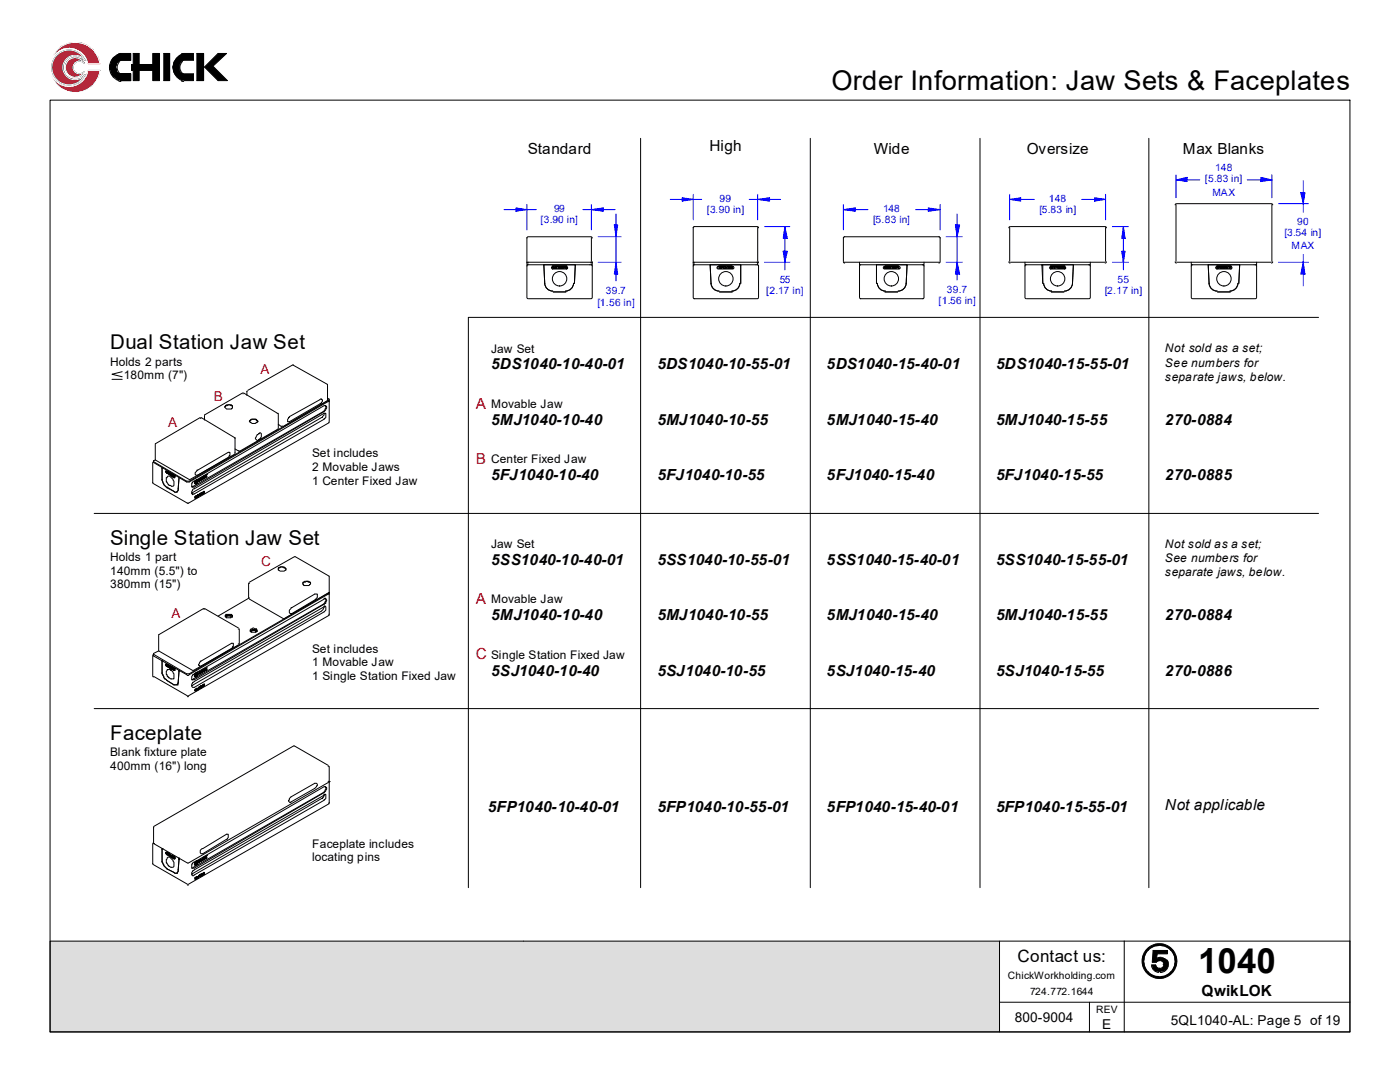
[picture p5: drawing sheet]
<svg xmlns="http://www.w3.org/2000/svg" width="279mm" height="216mm" viewBox="0 0 279 216" stroke-linecap="round" stroke-linejoin="round" font-family="sans-serif">
<!-- layer: Visible Edges(ISO) -->
<g fill="none" stroke="#000" stroke-width=".2">
<path d="M105.2 52.3h13v.5h-13zM105.2 47.4v4.8M105.2 53v6.3M105.2 52.2l.2 .3M105.2 59.4l.2 .2M105.4 47.2l-.2 .3M105.4 52.8l-.2 .3M105.5 47.2h12.4M105.5 59.6h12.4M108.5 52.8h6.3v.2M108.5 52.8l.2 3.8zM108.7 56.5a1.61 1.61 0 0 0 1.6 1.6"/>
<path d="M110.1 53.3h.1v-.1h.4v.1v-.1h-.2v.3h.3h-.5zM110.2 53.7h2.9M110.2 53h2.9M110.3 53.2l-.2 .2 .2 .3M110.4 58.3h2.5M110.7 53.2h.4h-.2v.1h.2v-.1h.3v.3h-.3v-.2h-.2v.2h.2h-.4zM111.4 53.2h.5h-.1v.3h.1h-.5h.2v-.3zM111.8 53.3h.1v-.1h.4l.1 .1-.3-.1v.3h.3h-.5v-.2zM112.4 53.2h.4v.1v-.1h.3l-.3 .1h.3v.2h.2h-.5v-.2v.2h-.4zM113 53.2l.3 .2-.3 .3M114.5 56.5a1.61 1.61 0 0 1-1.6 1.6M114.8 52.8v.2"/>
<path d="M114.8 53l-.2 3.6M117.9 47.2l.3 .3M117.9 52.8l.3 .3M118 47.4v4.8M118.2 52.2l-.3 .3M118.2 59.4l-.3 .2M118.2 53v6.3M138.3 52.3h12.9v.5h-12.9zM138.3 45.4v6.8M138.3 53v6.3M138.3 52.2l.3 .3M138.3 59.4l.3 .2"/>
<path d="M138.5 45.2h12.5M138.5 59.6h12.5M138.6 45.2l-.3 .3M138.6 52.8l-.3 .3M141.7 52.8h6.1v.2M141.7 52.8l.2 3.8zM141.9 56.5a1.61 1.61 0 0 0 1.6 1.6M143.3 53.2h.5v.1v-.1h-.2v.3h.2h-.5zM143.3 53.2l-.2 .2 .2 .3M143.4 53.7h2.7M143.4 53h2.7M143.6 58.3h2.5"/>
<path d="M143.8 53.2h.3v.1h.2v-.1h.3h-.2v.3h.2h-.3v-.2h-.2v.2h-.3h.1v-.3zM144.6 53.2h.3v.3h-.3h.2v-.3zM145.1 53.2h.4v.1v-.1h-.2v.3h.2h-.6zM145.5 53.2h.5h-.2v.1h.2v-.1h.3l-.3 .1 .3 .2h-.3v-.2h-.2v.2h.2h-.5h.1v-.3zM146.2 53.2l.3 .2-.3 .3M147.7 56.5a1.61 1.61 0 0 1-1.7 1.6M147.8 52.8v3.8M151.1 45.2l.3 .3M151.1 52.8l.3 .3M151.2 45.4v6.8M151.4 52.2l-.3 .3M151.4 59.4l-.3 .2"/>
<path d="M151.4 53v6.3M168.3 47.4v4.8M168.3 52.2l.3 .3M168.5 52.3h19M168.5 47.2h19M168.6 47.2l-.3 .3M171.5 52.3v.5h12.9v-.5M171.5 53v6.3M171.5 59.4l.3 .2M171.7 59.6h12.5M171.8 52.8l-.3 .3M174.9 52.8h6.1v.2"/>
<path d="M174.9 52.8v3.8zM175.1 56.5a1.61 1.61 0 0 0 1.6 1.6M176.4 53.2h.6v.1l-.4-.1v.3h.4h-.6zM176.5 53.2l-.2 .2 .2 .3M176.6 58.3h2.6M176.6 53.7h2.7M176.6 53h2.7M177 53.2h.3v.1h.2v-.1h-.2h.5h-.2v.3h.2h-.5h.2v-.2h-.2v.2h-.3h.1v-.3zM177.8 53.2h.3v.3h-.3zM178.1 53.2h.5v.1l-.3-.1v.3h.3h-.5zM178.6 53.2h.4v.1l.3-.1-.1 .1 .3 .2h-.3v-.2h-.2v.2h-.4h.2v-.3zM179.4 53.2l.3 .2-.3 .3"/>
<path d="M180.8 56.5a1.61 1.61 0 0 1-1.6 1.6M181 52.8v.2M181 53l-.2 3.6M184.1 52.8l.3 .3M184.4 53v6.3M184.4 59.4l-.3 .2M187.4 47.2l.2 .3M187.6 52.2l-.2 .3M187.6 47.4v4.8M201.3 52.2l.3 .3M201.5 45.4v6.8M201.6 45.2l-.3 .3"/>
<path d="M201.7 52.3h18.8M201.7 45.2h18.8M204.6 52.3v.5h13v-.5M204.6 53v6.3M204.6 59.4l.2 .2M204.8 52.8l-.2 .3M204.9 59.6h12.4M207.9 52.8h6.3v.2M207.9 52.8l.2 .2v3.6zM208.3 56.5a1.61 1.61 0 0 0 1.6 1.6M209.6 53.2h.4l.1 .1-.3-.1v.3h.3h-.5zM209.6 53.7h2.9"/>
<path d="M209.6 53h2.9M209.7 53.2l-.2 .2 .2 .3M209.8 58.3h2.5M210.1 53.2h.4v.1v-.1h.3v.3h-.3v-.2v.2h-.4zM211 53.2h.3h-.1v.3h.1h-.3zM211.3 53.2h.4v.1h.1v-.1h-.3v.3h.3h-.5zM211.8 53.2h.4v.1l.1-.1h-.1h.3l-.2 .1 .4 .2h-.5h.1h-.1v-.2v.2h-.4zM212.4 53.2l.3 .2-.3 .3M214 56.5a1.61 1.61 0 0 1-1.6 1.6M214.2 52.8v.2M214.2 53l-.2 3.6M217.3 52.8l.3 .3"/>
<path d="M217.6 59.4l-.3 .2M217.6 53v6.3M220.6 45.2l.2 .3M220.6 45.4v6.8M220.8 52.2l-.2 .3M234.5 52.2l.3 .3M234.7 40.8v11.4M234.8 40.6l-.3 .3M234.9 52.3h18.8M234.9 40.6h18.8M237.7 52.3v.5h13.1v-.5M237.7 53v6.3"/>
<path d="M237.7 59.4l.3 .2M238 52.8l-.3 .3M238.1 59.6h12.3M241.1 52.8h6.3v.2M241.1 52.8l.2 3.8zM241.3 56.5a1.61 1.61 0 0 0 1.6 1.6M242.8 53.2h.4v.1v-.1h-.2v.3h.2h-.5zM242.8 53.7h2.9M242.8 53h2.9M242.9 53.2l-.2 .2 .2 .3M243 58.3h2.5M243.3 53.2h.4h-.2v.1h.2v-.1h.3v.3h-.3v-.2h-.2v.2h.2h-.4z"/>
<path d="M244 53.2h.5h-.2v.3h.2h-.5h.2v-.3zM244.5 53.2h.4v.1v-.1h-.2v.3h.3h-.5l-.2-.2h.2zM245 53.2h.4v.1v-.1h.3l-.3 .1h.3v.2h-.3v-.2v.2h-.4zM245.6 53.2l.3 .2-.3 .3M247.1 56.5a1.61 1.61 0 0 1-1.7 1.6M247.4 52.8v.2M247.4 53l-.2 3.6M250.5 52.8l.3 .3M250.8 53v6.3M250.8 59.4l-.3 .2M253.7 40.6l.3 .3M253.8 40.8v11.4"/>
<path d="M254 52.2l-.3 .3M48.4 78.4l-7.6 4.4M48.5 78.6h.1M48.6 78.4l6.8 4.1M49.3 78.1v.8M58.5 72.8h.1M65.3 76.7l.1 .1M65.4 79.4l.3 .2-.2 .3-27.7 16.1h-.5l-6.7-3.9v-.2M65.4 76.7l-7-3.9-9 5.1M65.4 76.9v2.9M65.4 79.9l-9 5.3M65.4 79.8l-.1 .1"/>
<path d="M65.6 80l.1 .2M65.7 79.8v.3l-27.9 16.1h-.5l-6.7-3.9M30.5 92.5v3.9M30.5 96.3l.1 .2M30.6 92.2l-.1 .2M30.6 92.3h.1M30.6 91.9l.4-.1 6.8 3.9M30.6 91.9v.4M30.6 96.5l6.8 3.9M31 88.7v2.9M31 91.7v.1M31 88.6h.1"/>
<path d="M32.3 93.3v2.4M32.3 95.7v.1a1.63 1.63 0 0 0 1.1 1.4l1.3 .8M32.3 95.7v.1a2.32 2.32 0 0 0 1.1 1.6l1.3 .6M33.2 95.3h.2v-.1a.5 .5 0 0 1 .8 .1 1.28 1.28 0 0 1 .3 1.7 1.33 1.33 0 0 1-1.1-.6v-.2h-.2zM33.2 94l1.5 .8 .2 .2v.3l-1.7-1M33.2 94h-.2l.2 .3M33.2 94l-.2 .1h.2v.2M33.2 94.1h.2h-.2l.2 .4v-.2h.1h-.1M33.2 94.3l1.5 .9M33.4 94.1v.2v-.2v.2h.1M33.4 94.1h.1zM33.4 94.1l.1 .2v-.2"/>
<path d="M33.5 94.1h.1M33.5 94.3h.1M33.5 94.1l.2 .2-.2-.2v.4h.2v.2h.2v-.2v.2M33.7 94.3l.2 .2-.2-.2v.2M33.9 94.5h.1h-.1v.2l.3 .1M33.9 94.5h.1M34 94.5h.2l-.2 .2zM34 94.7v.1zM34 94.7h.1M34 94.7v.1h.2M34.2 94.7v.1v-.1h.2v.1M34.2 94.8h.2z"/>
<path d="M34.2 94.8l.2 .2v-.2M34.2 94.7h.2h-.4v.1h.2v.2h.2v-.2v.2M34.2 94.5v.2h-.2h.2M34.4 94.7v.3l.1 .2v-.2M34.4 94.7v.1h.1h-.1M34.4 94.7h.1M34.5 95.2h.4h-.2v-.2v.2h.2h-.2M34.5 95v.2v-.2h.2v.2M34.5 94.8h.2h-.2h.2v.2h-.2v-.2v.2h.2h-.2M34.7 95.2l.2 .1M34.7 94.8v.2h.2h-.2zM34.7 95h.2z"/>
<path d="M34.9 95h.1M35.4 98v.2M35.7 95.3h.1M35.7 95.3l-.1 2.2a.52 .52 0 0 1-.3 .6 .52 .52 0 0 1-.6-.1M37.8 95.7h.1M38.3 96.4h.1l.2-.4 26.1-15.1h.3v.2h.2l-.2 .7-.3 .3-25.9 15.1h-.5zM38.3 98.4h.1M38.4 97.7l26.3-15.2h.3v.8l-.3 .2v.2l-26.3 15v-.1h-.1zM38.8 96.4l.3 .1 .4-.5h.1l-.1 .4a.42 .42 0 0 1-.7 0zM38.9 99.2h.2l-.2 .2M38.9 99.4h.1M38.9 99.2v.2"/>
<path d="M38.9 99.1h.2h-.2v.1M38.9 99.2h.2h-.2v.2M38.9 99.2h.1M38.9 99.1h.1M38.9 96.5h.1M38.9 99.1v.1M39.1 99.1h-.2v.1M39.1 99.1h.1M39.1 99.1v.1h.2M39.1 99.1v-.2h.2v.3M39.1 99.2h.1M39.1 96.2h.1"/>
<path d="M39.1 96.4h.1M39.3 93.8l6.3-3.5h.3v.6h-.2l-.1 .4-6.1 3.5h-.4a.5 .5 0 0 1 .2-.8zM39.3 98.9v.3M39.3 99.2h.1M39.3 98.9h-.2v.3h.2M39.3 98.9h-.2v.3M39.3 98.9v.3h-.2M39.3 98.9h.1M39.3 95.8l-.4 .2M39.3 96.2h-.2v-.2h.2h-.2v.4l.2-.2-.2 .2M39.3 96h-.2v.2M39.3 96v-.2l-.4 .2v.5h.2l.2-.3"/>
<path d="M39.3 95.8h.1M39.3 96.4l-.4 .1M39.3 96v-.2l-.2 .4h-.2l.2 .2h.2v-.2M39.3 95.8l-.4 .4v.2h.2M39.3 96h.1M39.5 98.7v.5zM39.5 98.7v.4M39.5 95.7v.1M39.5 95.8h.1l-.1 .2zM39.5 96v.4l-.2 .1h-.4M39.6 98.7h.1M39.6 98.7v.4z"/>
<path d="M39.6 98.7v.4M39.6 95.8l-.3-.1-.4 .1v.4h-.1h.1l.2-.4 .4 .2M39.6 98.7v.2M39.8 98.6h.2v.3h-.2zM39.8 98.6v.1zM39.8 98.6h.2v.1M39.8 98.9h.1M39.8 98.6h.1M39.8 95.7v.1zM39.8 95.8h.1M39.8 95.5v.2h-.2v.3h.2M39.8 95.7h.1"/>
<path d="M39.8 95.5h.2l-.2 .2 .2-.2M39.8 95.5h.1M40 98.6v.3h-.2v-.2v.2l.2-.2M40 95.8h.1zM40 83.3l-9 5.3M40 83.5h.1M40.1 98.4v.3h-.1zM40.1 98.4h.2v.3h-.2zM40.1 98.4v.3h-.1l.1-.1-.1 .1M40.1 98.6h.1M40.1 98.6l-.1 .1M40.1 98.7h.1"/>
<path d="M40.1 95.7v.1zM40.1 95.3l-.3 .7 .2-.2h-.2M40.1 95.5h.1M40.1 83.3l6.8 4.1v3M40.3 98.4h.2l-.2 .2zM40.3 98.4v.3h-.2M40.3 98.4h-.2h.2v.2h-.2v-.2v.2M40.3 98.4h.1M40.3 95.2v.5h.2h-.2v-.2l-.2 .2 .2-.2M40.5 98.2l.1-.2v.4h-.1v.2zM40.5 98.6h.1M40.5 98.4l-.2 .2"/>
<path d="M40.5 95.2l-.2 .3h-.2M40.5 95.2v.3zM40.5 95.5v.2zM40.5 95.2v.5M40.6 98h.2v.4v-.2l-.2 .2zM40.6 98v.4h-.1v.2M40.6 98.2h-.1v.2M40.6 98.2h.1M40.6 98.2l-.1 .2M40.6 98.4h.1M40.6 95.2v.1zM40.6 95.3h.1"/>
<path d="M40.6 95l-.1 .3 .1 .2M40.6 95.2h.1M40.6 95h.2l-.2 .2 .2-.2M40.6 95h.1M40.8 98.2h.1M40.8 98v.4M40.8 95.3h.2zM40.8 95v.3l-.2 .2 .2-.2h-.2M40.8 83v.8M40.8 98.2l-.2 .2M40.9 82.8l-.1 .1M41 94.8v.5v-.5l-.2 .2"/>
<path d="M41.1 95l.2 .2h-.2h.2M41.3 94.7l-.2 .3 .2-.3M41.3 94.7l-.3 .5h.1M44.9 81.3a.87 .87 0 0 1 1.2-.4h.1l.2 .4M45.2 80.8h.2a.76 .76 0 0 1 1 .3v.2a.76 .76 0 0 1-1 .3l-.5-.3zM46.9 87.4v.1M46.9 90.3v.1M46.9 90.6l-9 5.1M47.6 89.9h.1M49.8 84.2a.95 .95 0 0 1 .8-.6 .95 .95 0 0 1 .9 .6M49.8 84a1.11 1.11 0 0 1 1.2-.3l.5 .3-.2 .3-.3 .2h-.7l-.3-.2zM51.6 86.5l-.3 .2-.3 .7 .3 .5 .3-.2"/>
<path d="M51.6 86.5h.1M51.6 86.5l.2-.1 .4 .1a.91 .91 0 0 1-.6 1.2M51.6 87.7h.1M55.3 82.5l.1 .1M55.4 85.6l-.1 .1M55.4 85.7l-7.6 4.4-.9-.5M55.5 82.5v3M55.5 84.7l.7 .5M56.3 85h.1M57.7 83.1l6.3-3.5a.43 .43 0 0 1 .4 .4 .43 .43 0 0 1-.4 .4v.2l-6.3 3.6h-.3v-.5zM64.7 82.5a.54 .54 0 0 1-.4 .6v.2l-26 15.1M64.9 80.9h.1v.5l-.5 .7-26.1 14.9v.2l-.1-.2"/>
<path d="M65.7 80.1v3.9M65.7 84.3l-28.1 16.1M65.7 84.1l-.1 .2M37.4 100.4h.2M49.6 116.3v3.1l-6.1 3.5M49.8 119.5l6.9 3.9M49.8 119.3v.1M49.8 116.3v.1M55.5 113.6l.2-.3h.2a.42 .42 0 0 1 .7 0h.3l.2 .3M55.5 113.3h.2a.8 .8 0 0 1 .8-.2 .8 .8 0 0 1 .6 .7 1.78 1.78 0 0 1-1.6 0zM58.8 111.1l-9 5.1M58.8 111.1h.1"/>
<path d="M58.9 111.1l6.8 3.9M60.5 116.5l.1-.3h.4l.1-.2 .7 .2 .2 .3M60.5 116.2a1.78 1.78 0 0 1 1.5 0 .68 .68 0 0 1-.3 .6 .68 .68 0 0 1-.7 0h-.4v-.1h-.1zM64.9 119.4l.1 .1v.6h-.1l-.2 .5-26.4 15M65.6 118.4l.1 .2M65.7 115v.1M65.7 118.1v.1M65.7 118.2v.2l-27.9 16.1h-.5l-6.7-3.9M65.7 118.2v.3l-28.1 16.3-7-3.9v-.3M65.7 115.1v2.9M65.7 118.7v3.9M65.7 118.2l-9 5.2"/>
<path d="M30.5 130.9v3.9M30.5 134.9l.1 .2M30.6 130.6l-.1 .2M30.6 130.6v-.2l1.1-.5 6.7 3.9M30.6 135l6.8 3.9M31.7 129.8v.1M31.7 126.8v2.9M31.7 126.7h.1M32.3 131.7v2.8l.6 1 1.8 1.2h.7l.2-.4 .1-2.4M33.2 132.6v-.2l-.2 .2 .2 .3M33.2 132.4v.2h-.2l.2 .3M33.2 132.6h.2h-.2v.2l.3 .1h-.1v-.1v.1h.1h-.1"/>
<path d="M33.2 132.9l1.5 .9M33.2 132.6l1.5 .8M33.4 133.6h.3a1.27 1.27 0 0 1 1 1.7v.2h-.2a1.1 1.1 0 0 1-1-.5h-.1v-.4h-.2v-.7zM33.4 132.6h.1zM33.5 132.6l-.1 .2v-.2v.2v-.2v.2h.1M33.5 132.6v.2h-.1zM33.5 132.8h.2h-.2l.2 .3v-.2M33.7 132.9v.2v-.2v.2h.2v-.2M33.7 132.8l.2 .1-.2-.1v.1M33.9 133.1v.2v-.2v.2h.3M33.9 132.9l.1 .2-.1-.2v.4v-.2M33.9 132.9v.2z"/>
<path d="M33.9 132.9h.1M34 133.1h.2zM34 133.3v-.2v.2h.2M34.2 133.1v.2v-.2v.2h.2M34.2 133.1v.3v-.1M34.2 133.1h.2v.2l-.4-.2 .2 .3h.2h-.2M34.2 133.1h.1M34.4 133.3h.1h-.1l.1 .3v-.3v.1M34.4 133.1v.2M34.5 133.6l.4 .2M34.5 133.4v.2v-.2v.2h.2M34.5 133.3h.1"/>
<path d="M34.5 133.3v.1h.2h-.2M34.7 133.4h.2v.4h-.2M34.7 133.8h.2M34.7 133.4h.2zM34.7 133.4v.2zM34.7 133.4h.1M34.7 133.4v.2h.2h-.2zM34.7 133.6l.2 .2v-.2M34.9 133.4h.1M34.9 133.6v.2M35.4 136.7h.1M35.7 133.8v.1z"/>
<path d="M37.4 139h.2M38.3 136.8h.1M38.4 134.6l26.3-15.1v-.1h.3l.2 .3-.2 .7-26.2 15.2h-.5v-.6zM38.4 136.1l26.3-15v-.2l.3 .2v.3a.54 .54 0 0 1-.3 .7l-25.9 15.1h-.4l-.1-.2zM38.5 133.8h.1M38.8 135h.3l.2-.4 .3-.1-.5 .6zM38.9 137.7h.1M38.9 137.7h.2v.1h-.2M38.9 137.8h.1M38.9 137.7v.1M38.9 137.5h.2l-.2 .3zM38.9 137.7h.2l-.2 .1"/>
<path d="M38.9 135h.1M39.1 137.5l-.2 .3M39.1 137.5h.1M39.1 137.7h.2zM39.1 137.7v-.2h.2v.2M39.1 137.7h.1M39.1 134.8h.1M39.3 137.3v.4M39.3 137.7h.1M39.3 137.3l-.2 .2v.3l.2-.1M39.3 137.5h-.2v.2M39.3 137.5h.1"/>
<path d="M39.3 134.3l-.4 .2M39.3 134.5l.2-.2 .1 .2h-.1M39.3 134.6v.2h-.2l.2-.3h-.2v.3h.2v-.2v.2h-.2M39.3 134.5l-.2 .3M39.3 134.5v-.2l-.4 .2v.5l.4-.2v-.2M39.3 134.8l-.4 .2M39.3 134.6v.2h-.4l.2-.3h.2l-.4 .1v.2h.2M39.3 134.3h.1M39.3 134.5h.1M39.5 137.3v.4zM39.5 137.3v.4M39.5 134.5l-.4-.2-.3 .5 .1-.2v-.3h.4v-.2h.2l.1 .4"/>
<path d="M39.5 134.1v.2M39.5 134.5v.3l-.6 .3M39.6 137.2v.1M39.6 137.2v.3zM39.6 137.3h.1M39.6 137.2h.1M39.6 137.2v.3M39.8 137h.2v.3h-.2zM39.8 137v.2v-.2v.2h.2M39.8 137.3h.1M39.8 137h.1M39.8 134.1v.4z"/>
<path d="M39.8 134.5h.2zM39.8 134.1l-.2 .2v.2h.2M39.8 134.1h.1M39.8 134.3h.1M40 131.9l6.2-3.5h.4v.6h-.2l-.2 .4-6.1 3.5h-.3v-.1h-.2zM40 137v.3h-.2v-.1v.1h.2v-.1M40 133.9v.2h-.2h.2v-.2l-.2 .2M40.1 136.8v.5v-.1h-.1zM40.1 136.8h.2v.4h-.2zM40.1 136.8v.4h-.1l.1-.2-.1 .2M40.1 137h.1M40.1 137v.2h-.1"/>
<path d="M40.1 137.2h.1M40.1 136.8v.2zM40.1 136.8h.2zM40.1 134.1v.2zM40.1 133.9v.2v-.2h-.1v.6l.1-.2h-.1v.2v-.2h-.2M40.1 134.1h.2v.2v-.2zM40.3 137v.2h-.2M40.3 136.8v.4h-.2v-.2v.2M40.3 136.8v.2M40.3 136.8h.1M40.3 133.8v.3v-.3l-.2 .3M40.5 136.7h.1l-.1 .3z"/>
<path d="M40.5 136.8v.2h-.2zM40.5 136.7h.1M40.5 136.7v.1M40.5 137h.1M40.5 136.8v.2h-.2M40.5 133.6v.5zM40.5 133.6v.5M40.6 136.5h.2v.3v-.1v.1h-.2zM40.6 136.7l-.1 .3M40.6 136.7h.1M40.6 136.7v.1h-.1M40.6 136.8h.1"/>
<path d="M40.6 133.6v.3zM40.6 133.9h.2zM40.6 133.6v.2h-.1v.1h.1M40.6 133.6h.1M40.6 121.4l-8.9 5.3M40.7 121.6h.1M40.8 136.5v.3h-.2M40.8 133.4h.2v.4v-.4M40.8 133.4v.5l.2-.1-.4 .1M40.8 133.4v.2h-.2h.2v-.2l-.2 .2M40.8 121.4l6.8 3.9M41.1 133.4l.2 .2-.2 .2 .2-.2"/>
<path d="M41.3 133.3l-.2 .1 .2-.1M41.3 133.3h-.2l-.1 .3 .1 .2M45 122.6h.4a.76 .76 0 0 1 1 .3v.2a1.44 1.44 0 0 1-1.4 0v-.2h-.1zM45 123.1a.72 .72 0 0 1 1.2-.2l.2 .2M45.2 123.3l.2-.4h.5l.2 .4M45.4 122.8h.7M47.5 125.5l.1 .1M47.6 128.4l-.1 .1M47.6 128.7l-9 5.1M47.8 125.5v3M50 126v-.2a1.44 1.44 0 0 1 1.3 0v.2M50.1 125.5l.4-.2 .5 .2a.34 .34 0 0 1 .3 .3 .34 .34 0 0 1-.3 .4 .76 .76 0 0 1-1-.4z"/>
<path d="M50.1 126.2v-.2a.85 .85 0 0 1 1 0l-.1 .2M50.3 125.6h.7M58.1 121.2l4.7-2.7h.5a.91 .91 0 0 1-.5 1.2l-4.5 2.7a.52 .52 0 0 1-.6-.4 .52 .52 0 0 1 .4-.6zM64.7 121.1l-.2 .5-.3 .3-25.9 14.9M65.7 122.8l-28.1 16.1M65.7 122.5l-.1 .2M57.7 159.3l.4-.3 4.7-2.7h.4l.1 .2v.3h-.1l-.4 .5-4.9 2.9-.3-.3v-.2h.1zM58.6 148.8l-28 16.1M58.7 148.9h-.1M58.8 148.8l6.7 3.9M64.7 158.5v.3l-.4 .5-26 15.1M64.9 157a.42 .42 0 0 1 0 .6l-.4 .6-26.2 15"/>
<path d="M65.5 152.9v.1M65.5 155.9h.1M65.5 156.1l-27.9 16.1M65.6 156l.1 .2M65.7 156h.1M65.7 152.9v3.1M65.7 156.1v4.1M30.5 168.5v3.9M30.5 172.3l.1 .2M30.6 168.2l-.1 .2M30.6 168.3h.1M30.6 165.1v3"/>
<path d="M30.6 168.3l6.8 3.9M30.6 172.6l6.8 3.8M30.6 168.2l.1 .1M30.7 165.1l-.1 .1M32.5 169.3h-.2v2.7l.4 .7 .7 .7 1.5 .8h.5l.2-.3 .1-2.4M33.2 170l-.2 .2 .2 .3 1.5 .9M33.2 170v.2h-.2h.2v.1l1.5 1.1M33.2 170.2h.2h-.2l.2 .3h.1v-.2M33.2 170l1.5 1M33.4 171.2a.5 .5 0 0 1 .8 .2 1.28 1.28 0 0 1 .3 1.7 1.33 1.33 0 0 1-1.1-.7 1.1 1.1 0 0 1 0-1.2zM33.4 170.2v.1v-.1v.1h.1M33.4 170.3h.1h-.1h.1v.2v-.2"/>
<path d="M33.4 170.2h.1zM33.4 170.2l.1 .1v-.1M33.5 170.2h.1M33.5 170.3h.1M33.5 170.2v.3l.2 .2M33.5 170.2l.2 .1h-.2M33.7 170.5v.2h.2v-.2v.2M33.7 170.5v.2zM33.7 170.5h.1M33.7 170.3l.2 .2-.2-.2v.2M33.9 170.5l.1 .4h.2h-.2h.2h-.2v-.2v.2M33.9 170.5h.1"/>
<path d="M34 170.7h.2zM34.2 170.7v.2v-.2h.2v.2M34.2 170.7h.2h-.4v.2l.4 .1M34.2 170.7h.1M34.4 170.9h.1h-.1l.1 .3v-.2M34.4 170.7v.2zM34.4 170.7h.1M34.4 170.9v.1v-.1v.1h-.2v-.1l.2 .1h-.2M34.5 171.2l.4 .2M34.5 171v.2v-.2l.4 .2h-.2v-.2l.2 .4M34.5 170.9h.2h-.2v.1h.2h-.2v-.1v.1h.2h-.2M34.7 171h.2v.4h-.2"/>
<path d="M34.7 171.4h.2M34.7 170.9v.1h.2h-.2zM34.7 171h.2zM34.9 171h.1M35.4 174.1v.1M35.7 171.2v.3zM37.4 176.6h.2M37.5 172.2h.1M38.3 172.4h.1l.2-.4 26.1-15h.3v.1h.2l-.2 .7-.3 .4-25.9 15h-.5zM38.3 174.4h.1M38.4 173.7l26.3-15v-.2h.3v.8l-.3 .2v.2l-26.1 15.1-.3-.2zM38.8 172.6h.3l.2-.4 .3-.2-.3 .6-.4 .1v-.1z"/>
<path d="M38.9 175.3h.2v.1h-.2M38.9 175.4h.1M38.9 175.3v.1M38.9 175.1h.2h-.2v.2M38.9 175.3h.2l-.2 .1M38.9 175.3h.1M38.9 175.1h.1M38.9 172.6h.1M38.9 175.1v.2M39.1 175.1h-.2v.2M39.1 175.1h.1M39.1 175.3h.2"/>
<path d="M39.1 175.3l.2-.4v.4M39.1 175.3h.1M39.1 172.2h.1M39.1 172.4h.1M39.3 174.9v.4M39.3 175.3h.1M39.3 174.9h-.2v.4h.2M39.3 174.9l-.2 .4M39.3 174.9v.4h-.2M39.3 174.9h.1M39.3 171.9l-.4 .1M39.3 172.2h-.2v-.2h.2h-.2v.4h.2v-.2v.2h-.2"/>
<path d="M39.3 172h-.2v.2M39.3 171.9v.1v-.1l-.4 .1v.6l.4-.2v-.2M39.3 172.4l-.4 .2M39.3 172.2v.2h-.4l.2-.4h.2l-.4 .2v.2h.2M39.3 171.9h.1M39.3 172h.1M39.5 174.9v.4zM39.5 174.9v.4M39.5 171.7v.2M39.5 171.9h.1l-.1 .1zM39.6 174.8h.1M39.6 174.8v.3z"/>
<path d="M39.6 174.8v.1zM39.6 174.8v.3M39.6 171.9l-.3-.2-.4 .2v.3h-.1l.5-.3a.42 .42 0 0 1 0 .7h-.4M39.8 174.6h.2v.3h-.2zM39.8 174.6v.2zM39.8 174.6h.2v.2M39.8 174.9h.1M39.8 174.6h.1M39.8 171.7v.2zM39.8 171.9h.1M39.8 171.5v.2h-.2v.3h.2M39.8 171.7h.1"/>
<path d="M39.8 171.5h.2l-.2 .2h.2v-.2v.2M39.8 171.5h.1M40 174.6v.3h-.2v-.1v.1h.2v-.1M40 174.8l.1-.2-.1 .2M40 171.9h.1zM40.1 169.5l5.1-3h.4v.6l-.2 .4-4.9 2.8h-.4l-.1-.1v-.5zM40.1 174.4v.4v-.2v.2h-.1zM40.1 174.4h.2v.4h-.2zM40.1 174.6v.2h-.1M40.1 174.6h.1M40.1 174.8h.1M40.1 174.4v.2z"/>
<path d="M40.1 174.4h.2zM40.1 171.7v.2zM40.1 174.4v.4M40.3 174.6l.2-.2zM40.3 174.4v.4h-.2M40.3 174.6v.2h-.2v-.2v.2M40.3 174.4h.1M40.3 174.4v.2M40.3 171.4v.1h-.2v-.1l-.1 .1v.4l-.2 .1 .2-.1h-.2M40.5 174.2h.1l-.1 .4zM40.5 174.6h.1M40.5 174.4l-.2 .2"/>
<path d="M40.5 171.2l-.2 .2v.3h.2h-.2v-.2l-.2 .2 .2-.2M40.5 171.2v.5zM40.6 174.1h.2v.3v-.2v.2h-.2zM40.6 174.2l-.1 .4M40.6 174.2h-.1v.2M40.6 174.2h.1M40.6 174.2l-.1 .2M40.6 174.2v.2h-.1M40.6 174.4h.1M40.6 171.2v.2zM40.6 171.4h.1M40.6 171.4h.2v.1"/>
<path d="M40.6 171.5l.2-.1v.1zM40.6 171.2l-.1 .2 .1 .1M40.6 174.4h.2M40.8 174.1v.3v-.2M40.8 171.4h.2zM40.8 171v.2h-.2h.2v-.2h-.2v.2M40.8 171v.4M41 170.9v.5v-.5l-.2 .1M41.1 171l.2 .2h-.2h.2M41.3 170.7l-.2 .3 .2-.3M41.3 170.7l-.3 .5h.1M65.7 160.4l-28.1 16"/>
<path d="M65.7 160.1l-.1 .2"/>
<circle cx="111.7" cy="55.6" r="1.44"/>
<circle cx="144.9" cy="55.6" r="1.44"/>
<circle cx="177.9" cy="55.6" r="1.44"/>
<circle cx="211.1" cy="55.6" r="1.44"/>
<circle cx="244.3" cy="55.6" r="1.44"/>
</g>
<!-- layer: TITLE BLOCK HATCH -->
<g fill="#000">
<path d="M22.7 11.3l1-.6h2.4v1.3h-2.1l-.1 .2a1.95 1.95 0 0 0-.7 1.3l.2 .2a.59 .59 0 0 0 .5 .9v.1h2.2v1.4h-2.4l-.5-.4a1.9 1.9 0 0 1-1.2-1.6l-.2-.2v-.4a3.4 3.4 0 0 1 .9-2.2z" fill-rule="evenodd"/>
<path d="M26.6 10.7h1.2v2.2h2.7v-2.2h1.3v5.4h-1.3v-2h-2.7v2h-1.2v-2h-.4v-1.2h.4z" fill-rule="evenodd"/>
<path d="M32.7 10.7h1.2v5.4h-1.2z" fill-rule="evenodd"/>
<path d="M35.4 11.3l.8-.6h2.4v1.3h-2a1.85 1.85 0 0 0-.4 2.6h.2v.1h2.2v1.4h-1.9a2.09 2.09 0 0 1-1.5-.9l-.3-.3a.97 .97 0 0 1-.4-1l-.1-.4v-.3l.1-.2a2.06 2.06 0 0 1 .9-1.7z" fill-rule="evenodd"/>
<path d="M39.3 10.7h1.3v5.4h-1.3z" fill-rule="evenodd"/>
<path d="M40.8 13.4l2.7-2.7h1.7l-2.7 2.5 2.9 2.9h-1.9z" fill-rule="evenodd"/>
</g>
<path d="M10.3 15.1a3.1 3.1 0 0 0 1.7 1.7 3.7 3.7 0 0 0 5.1-1.6l.5-1.1h2.4a2.71 2.71 0 0 1-.7 1.6 4.6 4.6 0 0 1-5.8 2.4 4.7 4.7 0 0 1-3-2.5z" fill-rule="evenodd" fill="#f00"/>
<path d="M11.5 10.8a3.5 3.5 0 0 1 4.6 0l.7 .9-.4-.2a2.16 2.16 0 0 0-2.3-.3 2.19 2.19 0 0 0-1.4 2.2 2.29 2.29 0 0 0 1.2 2.1 2.29 2.29 0 0 0 2.4-.1l.5-.3a2.96 2.96 0 0 1-2.7 1.7h-.7a2.65 2.65 0 0 1-2.4-1.4l-.3-.7a2.99 2.99 0 0 1 .1-3z" fill-rule="evenodd" fill="#b01c2e"/>
<path d="M13.7 11.9a1.88 1.88 0 0 1 2.9 .3l.3 .3h-.1a.54 .54 0 0 0-.7-.3 .42 .42 0 0 0-.7 0h-.3v.2a1.02 1.02 0 0 0-.5 1.3l.1 .5 .4 .2v.2a1.31 1.31 0 0 0 1.5-.2h.2a1.61 1.61 0 0 1-1.6 1 2.04 2.04 0 0 1-2-1.2 2.04 2.04 0 0 1 .5-2.3z" fill-rule="evenodd" fill="#f00"/>
<g fill="#e60d2e">
<path d="M10.5 11.3l-.3 .9zM12.2 9.1l-1 1.1-.5 .6-.2 .5a4.3 4.3 0 0 1 2.5-1.6 3.4 3.4 0 0 1 3.4 1 4.4 4.4 0 0 1 1.2 2h2.4l-.4-1.4-.5-.6a4.5 4.5 0 0 0-4.7-2.2h-.5z" fill-rule="evenodd"/>
<path d="M10.3 15.1a3.1 3.1 0 0 0 1.7 1.7 3.7 3.7 0 0 0 5.1-1.6l.5-1.1h2.4a2.71 2.71 0 0 1-.7 1.6 4.6 4.6 0 0 1-5.8 2.4 4.7 4.7 0 0 1-3-2.5z" fill-rule="evenodd"/>
</g>
<path d="M13.7 11.9a1.88 1.88 0 0 1 2.9 .3l.3 .3h-.1a.54 .54 0 0 0-.7-.3 .42 .42 0 0 0-.7 0h-.3v.2a1.02 1.02 0 0 0-.5 1.3l.1 .5 .4 .2v.2a1.31 1.31 0 0 0 1.5-.2h.2a1.61 1.61 0 0 1-1.6 1 2.04 2.04 0 0 1-2-1.2 2.04 2.04 0 0 1 .5-2.3z" fill-rule="evenodd" fill="#b01c2e"/>
<path d="M10 187.8h189.5v18.1h-189.5z" fill-rule="evenodd" fill="#ddd"/>
<g fill="#000">
<path d="M230.1 189.7h2.9v.6h-2l-.2 .9h.2a1.53 1.53 0 0 1 2 .5 1.52 1.52 0 0 1-1.4 2.2h-.5a1.1 1.1 0 0 1-1.1-1l-.2-.4h.8l.2 .4a.85 .85 0 0 0 1.2 .1v-.1h.2a.91 .91 0 0 0-.6-1.2h-.3l-.5 .3h-.8z" fill-rule="evenodd"/>
<path d="M229.4 189.3l-.6 .9a1.56 1.56 0 0 0-.4 1.3l-.1 .4 .1 .3a2.66 2.66 0 0 0 1.4 2.2 1.56 1.56 0 0 0 1.3 .3l.4 .2 .3-.2a2.06 2.06 0 0 0 1.7-.8l.3-.2a3.7 3.7 0 0 0 .6-2.9l-.6-1-.3-.1-.2-.4a3.7 3.7 0 0 0-2.8-.5zM229.3 189a4.1 4.1 0 0 0-1.4 2.3 3.6 3.6 0 0 0 1.2 3.1 3.5 3.5 0 0 0 5.3-.9 3.5 3.5 0 0 0-1.9-5 3.5 3.5 0 0 0-3.2 .5z" fill-rule="evenodd"/>
</g>
<!-- layer: Sketch Geometry(ISO) -->
<g fill="none" stroke="#000" stroke-width=".2">
<path d="M10 20h259.4v185.9h-259.4zM16.8 12.7a1.27 1.27 0 0 0-1.8-.2 1.27 1.27 0 0 0 0 1.9 1.27 1.27 0 0 0 1.8-.1M17 14.9a3.5 3.5 0 0 1-5.3 1.3 3.5 3.5 0 0 1 0-5.5 3.5 3.5 0 0 1 5.3 1.3 2.45 2.45 0 0 0-3.7-.3 2.45 2.45 0 0 0 0 3.6 2.45 2.45 0 0 0 3.7-.4M17.6 14.1h2.4M23.6 10.8a2.79 2.79 0 0 0-1.8 2.7 2.79 2.79 0 0 0 1.8 2.6M23.7 16.2l.4 .1M23.8 14.6l.3 .1M23.9 12.3a1.61 1.61 0 0 0 0 2.4M24 10.7h2.1v1.3h-2.1h2.1v-1.3M24 14.7h2.1h-2.1M24.1 12l-.3 .1M24.1 10.7l-.4 .1"/>
<path d="M26.1 14.7v1.4v-1.4M26.1 16.1h-2.1h2.1M26.6 10.7h1.2v2.2h2.7v-2.2h1.3v5.4h-1.3v-2h-2.7v2h-1.2v-2h-.4v-1.2h.4zM32.7 10.7h1.2v5.4h-1.2zM36.2 16.2l.5 .1M36.3 10.8a2.79 2.79 0 0 0-1.8 2.7 2.79 2.79 0 0 0 1.8 2.6M36.4 14.6l.3 .1M36.4 12.3a1.61 1.61 0 0 0 0 2.4M36.6 14.7h2v1.4h-1.9M36.7 12l-.3 .1M36.7 10.7l-.5 .1M36.7 10.7h1.9v1.3h-2"/>
<path d="M39.3 10.7h1.3v5.4h-1.3zM40.8 13.4l2.7-2.7h1.7l-2.7 2.5 2.9 2.9h-1.9zM127.8 27.6v149.5M161.7 27.6v149.5M195.6 27.6v149.5M229.3 27.6v149.5M22.4 75.7h2M24.4 74.2l-2 .5 2 .5M263.1 63.3h-169.6v113.8M18.8 102.4h244.3M18.8 141.4h244.3M104.5 187.8h119.9"/>
<path d="M199.5 187.8v18.1M217.4 200v5.9M229.8 192.5h.8M229.8 192.7a1.61 1.61 0 0 0 1.4 1.3M230.6 192.6a.76 .76 0 0 0 .8 .6M230.8 191.2l.2-.9h2v-.6h-2.9l-.1 2.3h.8M231.1 193.9h.5M231.3 193.2h.2M231.3 191.7h.2M231.4 191.7l-.6 .3M231.6 191.7a.76 .76 0 0 1 .7 .7 .76 .76 0 0 1-.7 .8M231.7 191l-.9 .2"/>
<path d="M231.7 191.2l.6 .1 .5 .3M232.2 192.4v.1M232.9 191.5l.3 .8M233.2 192.6a1.61 1.61 0 0 1-1.6 1.5M233.2 192.4v.1"/>
<circle cx="231.4" cy="191.8" r="3.5"/>
<circle cx="231.4" cy="191.8" r="3.1"/>
</g>
<path d="M10.1 12.2a5 5 0 0 1 5.2-3.7 5 5 0 0 1 4.6 4.3M16.8 12.7a1.95 1.95 0 0 0-3-.8 1.95 1.95 0 0 0 0 3.1 1.95 1.95 0 0 0 3-.8M16.8 12.7a1.27 1.27 0 0 0-1.8-.2 1.27 1.27 0 0 0 0 1.9 1.27 1.27 0 0 0 1.8-.1M17 14.9a3.5 3.5 0 0 1-5.3 1.3 3.5 3.5 0 0 1 0-5.5 3.5 3.5 0 0 1 5.3 1.3 2.45 2.45 0 0 0-3.7-.3 2.45 2.45 0 0 0 0 3.6 2.45 2.45 0 0 0 3.7-.4M17.6 12.8a3.8 3.8 0 0 0-5.9-2.5 3.8 3.8 0 0 0 0 6.3 3.8 3.8 0 0 0 5.9-2.5M17.6 14.1h2.4M17.6 12.7h2.4M19.9 14.1a5 5 0 0 1-4.6 4.3 5 5 0 0 1-5.2-3.7" fill="none" stroke="#fff" stroke-width=".2"/>
<path d="M17.6 12.7h2.4" fill="none" stroke="#f00" stroke-width=".2"/>
<!-- layer: TITLE BLOCK -->
<path d="M104.5 187.8h-94.5v18.1h259.4v-18.1h-45v18.1M199.5 200h69.9" fill="none" stroke="#000" stroke-width=".2"/>
<!-- layer: Dimensions(ISO) -->
<path d="M103 41.8h2.2" fill="none" stroke="#00f" stroke-width=".2"/>
<path d="M103 41.5l2.2 .3-2.2 .4z" fill-rule="evenodd" fill="#00f"/>
<path d="M103 41.5l2.2 .3-2.2 .4zM118 41.8h2.4" fill="none" stroke="#00f" stroke-width=".2"/>
<path d="M118 41.8l2.4-.3v.7z" fill-rule="evenodd" fill="#00f"/>
<path d="M136.1 39.8h2.2M100.6 41.8h2.4M105.2 41.8h1.8M105.2 40.8v5.1M116.3 41.8h1.7M118 41.8l2.4-.3v.7zM118 40.8v5.1M120.4 41.8h2.4" fill="none" stroke="#00f" stroke-width=".2"/>
<path d="M136.1 39.5l2.2 .3-2.2 .3z" fill-rule="evenodd" fill="#00f"/>
<path d="M136.1 39.5l2.2 .3-2.2 .3zM151.2 39.8h2.4" fill="none" stroke="#00f" stroke-width=".2"/>
<path d="M151.2 39.8l2.4-.3v.6z" fill-rule="evenodd" fill="#00f"/>
<path d="M133.8 39.8h2.3M138.3 39.8h1.7M138.3 38.8v5.1M149.5 39.8h1.7M151.2 39.8l2.4-.3v.6zM151.2 38.8v5.1M153.6 39.8h2.2M168.3 41.8h2.4" fill="none" stroke="#00f" stroke-width=".2"/>
<path d="M168.3 41.8l2.4-.3v.7z" fill-rule="evenodd" fill="#00f"/>
<path d="M168.3 41.8l2.4-.3v.7zM185.3 41.8h2.3" fill="none" stroke="#00f" stroke-width=".2"/>
<path d="M185.3 41.5l2.3 .3-2.3 .4z" fill-rule="evenodd" fill="#00f"/>
<path d="M201.5 39.8h2.2M168.3 40.8v5.1M170.7 41.8h2.5M182.7 41.8h2.6M185.3 41.5l2.3 .3-2.3 .4zM187.6 40.8v5.1" fill="none" stroke="#00f" stroke-width=".2"/>
<path d="M201.5 39.8l2.2-.3v.6z" fill-rule="evenodd" fill="#00f"/>
<path d="M201.5 39.8l2.2-.3v.6zM218.4 39.8h2.2" fill="none" stroke="#00f" stroke-width=".2"/>
<path d="M218.4 39.5l2.2 .3-2.2 .3z" fill-rule="evenodd" fill="#00f"/>
<path d="M201.5 38.8v5.1M203.7 39.8h2.7M215.9 39.8h2.5M218.4 39.5l2.2 .3-2.2 .3zM220.6 38.8v5.1M234.7 35.9h2.2" fill="none" stroke="#00f" stroke-width=".2"/>
<path d="M234.7 35.9l2.2-.5v.8z" fill-rule="evenodd" fill="#00f"/>
<path d="M234.7 35.9l2.2-.5v.8zM251.6 35.9h2.2" fill="none" stroke="#00f" stroke-width=".2"/>
<path d="M251.6 35.4l2.2 .5-2.2 .3z" fill-rule="evenodd" fill="#00f"/>
<path d="M234.7 34.9v4.6M236.9 35.9h2.5M248.9 35.9h2.7M251.6 35.4l2.2 .5-2.2 .3zM253.8 34.9v4.6M122.9 52.3v2.4" fill="none" stroke="#00f" stroke-width=".2"/>
<path d="M122.9 52.3l.4 2.4h-.7z" fill-rule="evenodd" fill="#00f"/>
<path d="M122.9 52.3l.4 2.4h-.7zM122.9 44.9v2.3" fill="none" stroke="#00f" stroke-width=".2"/>
<path d="M122.6 44.9h.7l-.4 2.3z" fill-rule="evenodd" fill="#00f"/>
<path d="M119.4 52.3h4.6M119.4 47.2h4.6M122.6 44.9h.7l-.4 2.3zM122.9 42.7v2.2M122.9 47.2v5.1M122.9 54.7v1.3M156.6 50.1v2.2" fill="none" stroke="#00f" stroke-width=".2"/>
<path d="M156.3 50.1h.8l-.5 2.2z" fill-rule="evenodd" fill="#00f"/>
<path d="M156.3 50.1h.8l-.5 2.2zM156.6 45.2v2.4" fill="none" stroke="#00f" stroke-width=".2"/>
<path d="M156.6 45.2l.5 2.4h-.8z" fill-rule="evenodd" fill="#00f"/>
<path d="M152.6 52.3h5M152.6 45.2h5M156.6 45.2l.5 2.4h-.8zM156.6 47.6v2.5M156.6 52.3v1.5M191 52.3v2.4" fill="none" stroke="#00f" stroke-width=".2"/>
<path d="M191 52.3l.5 2.4h-.8z" fill-rule="evenodd" fill="#00f"/>
<path d="M191 52.3l.5 2.4h-.8zM191 44.9v2.3" fill="none" stroke="#00f" stroke-width=".2"/>
<path d="M190.7 44.9h.8l-.5 2.3z" fill-rule="evenodd" fill="#00f"/>
<path d="M188.8 52.3h3.2M188.8 47.2h3.2M190.7 44.9h.8l-.5 2.3zM191 42.7v2.2M191 47.2v5.1M191 54.7v1.2M224.2 50.1v2.2" fill="none" stroke="#00f" stroke-width=".2"/>
<path d="M223.9 50.1h.6l-.3 2.2z" fill-rule="evenodd" fill="#00f"/>
<path d="M223.9 50.1h.6l-.3 2.2zM224.2 45.2v2.4" fill="none" stroke="#00f" stroke-width=".2"/>
<path d="M224.2 45.2l.3 2.4h-.6z" fill-rule="evenodd" fill="#00f"/>
<path d="M222 52.3h3.2M222 45.2h3.2M224.2 45.2l.3 2.4h-.6zM224.2 47.6v2.5M224.2 52.3v1.5M260.1 52.3v2.4" fill="none" stroke="#00f" stroke-width=".2"/>
<path d="M260.1 52.3l.3 2.4h-.8z" fill-rule="evenodd" fill="#00f"/>
<path d="M260.1 38.4v2.2M260.1 52.3l.3 2.4h-.8z" fill="none" stroke="#00f" stroke-width=".2"/>
<path d="M259.6 38.4h.8l-.3 2.2z" fill-rule="evenodd" fill="#00f"/>
<path d="M259.6 38.4h.8l-.3 2.2zM260.1 36.1v2.3M255.2 52.3h5.9M255.2 40.6h5.9M260.1 40.6v1.7M260.1 50.8v1.5M260.1 54.7v2.4" fill="none" stroke="#00f" stroke-width=".2"/>
<text font-size="6.9" x="239.1" y="194.2">1040</text>
<text font-size="5.4" x="165.9" y="17.9">Order Information: Jaw Sets &amp; Faceplates</text>
<g font-size="4.1">
<text x="22" y="69.6">Dual Station Jaw Set</text>
<text x="22" y="108.7">Single Station Jaw Set</text>
<text x="22" y="147.7">Faceplate</text>
</g>
<text font-size="3.4" x="203" y="192">Contact us:</text>
<g font-size="3">
<text x="105.3" y="30.8">Standard</text>
<text x="141.6" y="30.1">High</text>
<text x="174.4" y="30.8">Wide</text>
<text x="204.9" y="30.8">Oversize</text>
<text x="236.1" y="30.8">Max Blanks</text>
<text x="98" y="73.7">5DS1040-10-40-01</text>
<text x="131.2" y="73.7">5DS1040-10-55-01</text>
<text x="164.9" y="73.7">5DS1040-15-40-01</text>
<text x="198.8" y="73.7">5DS1040-15-55-01</text>
<text x="98" y="84.8">5MJ1040-10-40</text>
<text x="131.2" y="84.8">5MJ1040-10-55</text>
<text x="164.9" y="84.8">5MJ1040-15-40</text>
<text x="198.8" y="84.8">5MJ1040-15-55</text>
<text x="232.5" y="84.8">270-0884</text>
<text x="98" y="95.8">5FJ1040-10-40</text>
<text x="131.2" y="95.8">5FJ1040-10-55</text>
<text x="164.9" y="95.8">5FJ1040-15-40</text>
<text x="198.8" y="95.8">5FJ1040-15-55</text>
<text x="232.5" y="95.8">270-0885</text>
<text x="98" y="112.8">5SS1040-10-40-01</text>
<text x="131.2" y="112.8">5SS1040-10-55-01</text>
<text x="164.9" y="112.8">5SS1040-15-40-01</text>
<text x="198.8" y="112.8">5SS1040-15-55-01</text>
<text x="98" y="123.8">5MJ1040-10-40</text>
<text x="131.2" y="123.8">5MJ1040-10-55</text>
<text x="164.9" y="123.8">5MJ1040-15-40</text>
<text x="198.8" y="123.8">5MJ1040-15-55</text>
<text x="232.5" y="123.8">270-0884</text>
<text x="98" y="134.8">5SJ1040-10-40</text>
<text x="131.2" y="134.8">5SJ1040-10-55</text>
<text x="164.9" y="134.8">5SJ1040-15-40</text>
<text x="198.8" y="134.8">5SJ1040-15-55</text>
<text x="232.5" y="134.8">270-0886</text>
<text x="232.5" y="161.7">Not applicable</text>
<text x="97.4" y="162.1">5FP1040-10-40-01</text>
<text x="131.2" y="162.1">5FP1040-10-55-01</text>
<text x="164.9" y="162.1">5FP1040-15-40-01</text>
<text x="198.8" y="162.1">5FP1040-15-55-01</text>
<text x="239.8" y="198.8">QwikLOK</text>
</g>
<g font-size="3" fill="#f00">
<text x="95" y="81.6">A</text>
<text x="95" y="92.6">B</text>
<text x="95" y="120.6">A</text>
<text x="95" y="131.6">C</text>
</g>
<g font-size="2.7" fill="#f00">
<text x="52" y="74.7">A</text>
<text x="42.7" y="79.9">B</text>
<text x="33.5" y="85.2">A</text>
<text x="52.2" y="112.9">C</text>
<text x="34.2" y="123.3">A</text>
</g>
<g font-size="2.7">
<text x="202.5" y="203.9">800-9004</text>
<text x="220" y="205.2">E</text>
<text x="233.7" y="204.6">5QL1040-AL: Page 5 of 19</text>
</g>
<g font-size="2.4">
<text x="98" y="70.4">Jaw Set</text>
<text x="232.5" y="70.3">Not sold as a set;</text>
<text x="22" y="73">Holds 2 parts</text>
<text x="24.7" y="75.7">180mm (7&quot;)</text>
<text x="232.5" y="73.2">See numbers for</text>
<text x="232.5" y="76">separate jaws, below.</text>
<text x="98" y="81.4">Movable Jaw</text>
<text x="62.3" y="91.1">Set includes</text>
<text x="62.3" y="94">2 Movable Jaws</text>
<text x="98" y="92.5">Center Fixed Jaw</text>
<text x="62.3" y="96.7">1 Center Fixed Jaw</text>
<text x="22" y="111.9">Holds 1 part</text>
<text x="98" y="109.4">Jaw Set</text>
<text x="232.5" y="109.4">Not sold as a set;</text>
<text x="232.5" y="112.1">See numbers for</text>
<text x="22" y="114.6">140mm (5.5&quot;) to</text>
<text x="22" y="117.3">380mm (15&quot;)</text>
<text x="232.5" y="115">separate jaws, below.</text>
<text x="98" y="120.4">Movable Jaw</text>
<text x="62.3" y="130.2">Set includes</text>
<text x="98" y="131.6">Single Station Fixed Jaw</text>
<text x="62.3" y="132.9">1 Movable Jaw</text>
<text x="62.3" y="135.6">1 Single Station Fixed Jaw</text>
<text x="22" y="150.9">Blank fixture plate</text>
<text x="22" y="153.6">400mm (16&quot;) long</text>
<text x="62.3" y="169.2">Faceplate includes</text>
<text x="62.3" y="171.9">locating pins</text>
</g>
<g font-size="2" fill="#00f">
<text x="242.5" y="34.2">148</text>
<text x="143.6" y="40.3">99</text>
<text x="209.3" y="40.3">148</text>
<text x="240.5" y="36.4">[5.83 in]</text>
<text x="242" y="39.1">MAX</text>
<text x="107.9" y="44.5">[3.90 in]</text>
<text x="110.6" y="42.3">99</text>
<text x="141.1" y="42.5">[3.90 in]</text>
<text x="174.2" y="44.5">[5.83 in]</text>
<text x="176.3" y="42.3">148</text>
<text x="207.4" y="42.5">[5.83 in]</text>
<text x="256.4" y="47.1">[3.54 in]</text>
<text x="258.9" y="44.9">90</text>
<text x="257.7" y="49.8">MAX</text>
<text x="120.9" y="58.6">39.7</text>
<text x="152.9" y="58.6">[2.17 in]</text>
<text x="155.6" y="56.4">55</text>
<text x="189" y="58.4">39.7</text>
<text x="220.5" y="58.6">[2.17 in]</text>
<text x="223" y="56.4">55</text>
<text x="119.2" y="61">[1.56 in]</text>
<text x="187.3" y="60.6">[1.56 in]</text>
</g>
<g font-size="2">
<text x="201.2" y="195.4">ChickWorkholding.com</text>
<text x="205.6" y="198.6">724.772.1644</text>
<text x="218.8" y="202.2">REV</text>
</g>
</svg>
